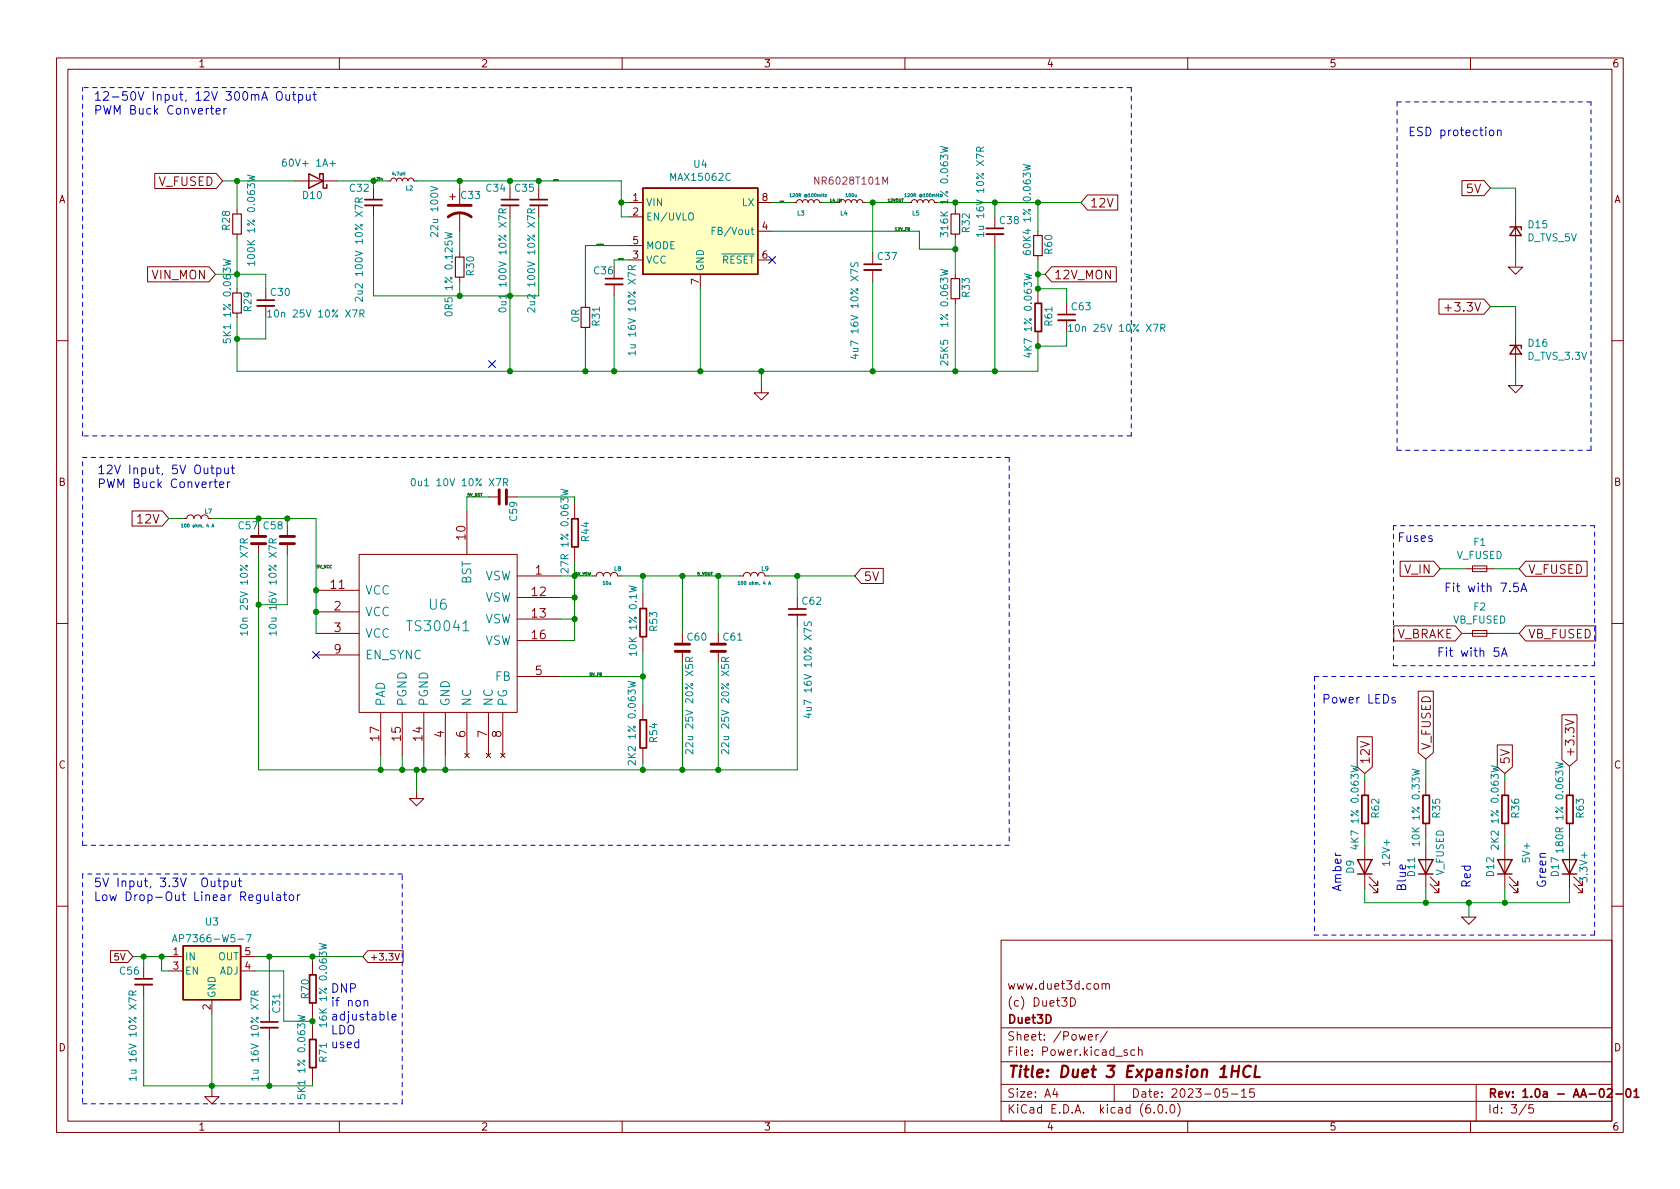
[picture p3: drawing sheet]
<svg xmlns="http://www.w3.org/2000/svg" width="297mm" height="210mm" viewBox="0 0 297 210" stroke-linecap="round" stroke-linejoin="round" font-family="sans-serif">
<g fill="none" stroke="#840000" stroke-width=".18">
<path d="M10 10.2h277v190.1h-277zM12 12.2h273v186.1h-273zM60 10.2v2M110 10.2v2M160 10.2v2M210 10.2v2M260 10.2v2M27.4 30.7h10.8l1.2 1.3-1.2 1.3h-10.8zM41.9 37.1v.7M52.1 32h7.6M66 33.3v2M66 36.3v2"/>
<path d="M68.6 32h.5l.1-.4 .4-.1 .4 .1 .1 .4 .1-.3 .3-.2 .4 .1 .2 .4 .2-.4 .5-.1 .2 .2 .1 .3 .2-.4 .3-.1 .4 .1 .2 .4h.5M79.5 34.8h1M80 34.3v1M81.3 33.3v2.8M81.3 37.6v3.3M90.2 33.3v2M90.2 36.3v2M95.2 33.3v2M95.2 36.3v2M111.1 35.8h2.6M111.1 38.3h2.6M134 35.8h2.5"/>
<path d="M140.3 35.8h.5l.2-.4 .3-.1 .4 .1 .2 .4 .1-.3 .3-.2 .4 .1 .2 .4 .2-.4 .4-.1 .3 .2 .1 .3 .1-.4 .4-.1 .4 .1 .1 .4h.5M148.5 35.8l.1-.3 .3-.2 .4 .1 .2 .4 .2-.4 .4-.1 .3 .2 .1 .3 .2-.4 .4-.1 .3 .2 .1 .3 .2-.4 .3-.1 .4 .1 .1 .4h.5M160.7 35.8h.5l.1-.4 .4-.1 .3 .1 .2 .4 .1-.3 .3-.2 .4 .1 .2 .4 .2-.4 .4-.1 .3 .2 .1 .3 .2-.4 .3-.1 .4 .1 .1 .4h.5M168.9 37.1v.7M175.9 38.3v2.1M192.3 34.5h5.3v2.6h-5.3l-1.2-1.3zM258.5 31.9h3.9l1.1 1.4-1.1 1.3h-3.9zM268 38.3v5.1M26.1 47.2h10.9l1.1 1.3-1.1 1.3h-10.9zM41.9 41.4v.8M41.9 51v.8M41.9 55.4v.7"/>
<path d="M47 51v2.1M47 54.1v2M81.3 44.7v.8M81.3 49v.8M103.5 53.6v.8M103.5 57.9v.8M108.6 47.2v2.1M108.6 50.3v2M111.1 46h2.6M111.1 43.4h2.6M123.8 48.5v2.5M134 46h2.5"/>
<path d="M134 40.9h2.5M154.3 44.7v2M154.3 47.7v2.1M168.9 41.4v.8M168.9 48.5v.8M168.9 52.8v.8M175.9 41.4v2M183.5 40.9v.8M183.5 45.2v.8M183.5 51v2.6M183.5 58.7v2.5M185.9 47.2h11.5v2.6h-11.5l-1.1-1.3z"/>
<path d="M188.6 53.6v2M188.6 56.6v2.1M254.4 52.9h8l1.1 1.3-1.1 1.4h-8zM255.5 54.4h1.1M266.7 47.2h2.5l-1.2 1.3zM268 59.3v5.1M10 60.2h2M134.6 68.2v1.3h1.3l-1.3 1.2-1.3-1.2h1.3M266.7 68.2h2.5l-1.2 1.3zM285 60.2h2M23.3 90.4h5.4l1.1 1.3-1.1 1.3h-5.4zM32.4 91.7h.6a.64 .64 0 0 1 .7-.6 .64 .64 0 0 1 .6 .6 .64 .64 0 0 1 .6-.6 .64 .64 0 0 1 .7 .6 .64 .64 0 0 1 .6-.6 .64 .64 0 0 1 .6 .6h.7"/>
<path d="M45.7 93v1.9M45.7 96.1v1.9M50.8 93v1.9M50.8 96.1v1.9M63.5 98h27.9v28h-27.9zM82.5 90.4v7.6M86.4 87.9h1.9M89.5 87.9h1.9M101.6 89.1v2.6M101.6 96.8v2.5M247.6 99.2h5.9l1.1 1.4-1.1 1.3h-5.9zM269.7 99.2h10.9v2.7h-10.9l-1.1-1.3z"/>
<path d="M10 110.2h2M55.9 112h7.6M55.9 104.4h7.6M55.9 108.2h7.6M55.9 115.8h7.6M91.4 101.8h7.7M91.4 105.7h7.7M91.4 109.5h7.7M91.4 113.3h7.7M91.4 119.6h7.7M104.8 101.8h.6a.64 .64 0 0 1 .6-.6 .64 .64 0 0 1 .7 .6 .64 .64 0 0 1 .6-.6 .64 .64 0 0 1 .6 .6 .64 .64 0 0 1 .7-.6 .64 .64 0 0 1 .6 .6h.7M113.7 105v2.6"/>
<path d="M113.7 112.6v2.6M120.6 112v1.9M120.6 115.2v1.9M127 112v1.9M127 115.2v1.9M130.8 101.8h.6a.64 .64 0 0 1 .7-.6 .64 .64 0 0 1 .6 .6 .64 .64 0 0 1 .6-.6 .64 .64 0 0 1 .7 .6 .64 .64 0 0 1 .6-.6 .64 .64 0 0 1 .7 .6h.6M141 105.7v2M141 108.7v2M152.3 100.5h3.9v2.7h-3.9l-1.2-1.4zM246.4 110.7h10.9l1.1 1.3-1.1 1.3h-10.9zM259.1 112h5.1M259.1 100.6h5.1"/>
<path d="M260.3 111.5h2.6v1h-2.6zM260.3 100.1h2.6v1h-2.6zM269.7 110.7h12.4v2.6h-12.4l-1.1-1.3zM285 110.2h2M67.3 126v7.6M71.1 126v7.6M73.7 139.9v1.3h1.2l-1.2 1.3-1.3-1.3h1.3M74.9 126v7.6M78.7 126v7.6M82.2 133.2l.7 .8M82.5 126v7.6M82.9 133.2l-.7 .8"/>
<path d="M86 133.2l.7 .8M86.4 126v7.6M86.7 133.2l-.7 .8M88.5 133.2l.8 .8M88.9 126v7.6M89.3 133.2l-.8 .8M113.7 124.7v2.5M113.7 132.3v2.6M240 130.3h2.6v5.3l-1.3 1.2-1.3-1.2zM241.3 138v2.6M250.8 122.2h2.6v10.9l-1.3 1.1-1.3-1.1zM252.1 138v2.6"/>
<path d="M264.7 131.7h2.7v3.9l-1.3 1.2-1.4-1.2zM266.1 138v2.6M276.2 126.4h2.6v8l-1.3 1.1-1.3-1.1zM276.8 127.2l1.5 .5-1.5 .5M277.5 138v2.6M241.3 145.7v2.5M241.3 149.5v7.6M242.1 156.3l1.5 1.6v-.8v.8h-.8M242.1 155.1l1.5 1.5v-.8v.8h-.8M252.1 145.7v2.5M252.1 149.5v7.6M252.9 156.3l1.5 1.6v-.8v.8h-.8"/>
<path d="M252.9 155.1l1.5 1.5v-.8v.8h-.8M266.1 145.7v2.5M266.1 149.5v7.6M266.8 156.3l1.6 1.6v-.8v.8h-.8M266.8 155.1l1.6 1.5v-.8v.8h-.8M277.5 145.7v2.5M277.5 149.5v7.6M278.3 156.3l1.5 1.6v-.8v.8h-.8M278.3 155.1l1.5 1.5v-.8v.8h-.8M10 160.2h2M19.5 168.1h3.1l.9 1.1-.9 1h-3.1zM25.4 171.1v2"/>
<path d="M25.4 174.1v2M29.8 169.2h2.6M29.8 171.7h2.6M37.5 176.8v2.5M42.5 169.2h2.6M42.5 171.7h2.6M47.6 178.7v2M55.2 169.8v2.5M55.2 177.4v2.6M65 168.1h6.3v2.1h-6.3l-.9-1zM69.8 168.6l.4 1.2 .4-1.2M177 166.3h108v32h-108z"/>
<path d="M189.3 176.4a.76 .76 0 0 1 .9 .8 .76 .76 0 0 1-.9 .7zM194.9 174.1l.2-.2 .3 .1 .1 .9M194.9 173.9v1M195.5 174.1l.2-.2 .4 .1v.9M258.4 162.2h2.6l-1.3 1.2zM285 160.2h2M37.5 192.7v1.2h1.2l-1.2 1.3-1.3-1.3h1.3M47.6 181.7v2.1M55.2 181.2v2.6M55.2 188.8v2.6M60 198.3v2M110 198.3v2"/>
<path d="M160 198.3v2M177 194.8h108M177 191.8h108M177 187.8h108M177 181.8h108M186.5 192.5l-.4 1h1M186.9 193v1M192.4 183.4l.7-.1v-.3l-.5-.1-.2 .2 .1 .8h.6M193.8 182.9v1M194.2 182.9l-.3 .1-.1 .2M195.8 182.4l-1.3 1.9M197 191.8v3"/>
<path d="M199.3 185.7l-.4-.1-.2 .2 .1 .3 .5 .1v.4h-.6M200.6 185.7l-.4-.1-.3 .3v.4l.2 .3h.5M201.3 185.8l.2-.2 .4 .1v.9M201.3 185.1v1.5M204.1 196.7v.1M204.9 195.4l.2-.1a.81 .81 0 0 1 .6 .7 .81 .81 0 0 1-.3 .8h-.2a.81 .81 0 0 1-.6-.6 .81 .81 0 0 1 .3-.8zM206.2 196.7v.1M207.1 195.4l.1-.1a.81 .81 0 0 1 .6 .7 .81 .81 0 0 1-.3 .8h-.1a.81 .81 0 0 1-.6-.6 .81 .81 0 0 1 .3-.8zM208.2 195.1a1.72 1.72 0 0 1 0 2.3M210 198.3v2M217 192.5h-.7l-.1 .7 .2-.1 .5 .1 .2 .2-.1 .5-.2 .1-.6-.1M217.7 193.5h1.2"/>
<path d="M219.5 193l.4-.5v1.5M219.5 194h.9M221.7 192.5h-.7l-.1 .7 .2-.1 .5 .1 .2 .2-.1 .5-.2 .1-.6-.1M260 198.3v2M261 191.8v6.5M269.9 195.3l-1.3 1.9M271.1 195.3h-.7l-.1 .7 .2-.1 .5 .1 .2 .2-.1 .5-.2 .1-.6-.1"/>
</g>
<g fill="none" stroke="#840000" stroke-width=".3">
<path d="M64.5 35.3h3.1M88.6 35.3h3.1M93.7 35.3h3.1M45.5 53.1h3M107.1 49.3h3M152.8 46.7h3M174.4 40.4h3M183 53.6h1.1v5h-1.1zM187.1 55.6h3M101.1 91.7h1.1v5h-1.1zM113.2 107.6h1.1v5h-1.1zM139.4 107.7h3.1"/>
<path d="M113.2 127.3h1.1v5h-1.1zM240.8 140.6h1.1v5h-1.1zM251.6 140.6h1.1v5h-1.1zM265.6 140.6h1.1v5h-1.1zM277 140.6h1.1v5h-1.1zM23.9 173.1h3M54.7 172.4h1.2v5h-1.2zM46.1 180.7h3M54.7 183.8h1.2v5h-1.2zM282.9 192.7l.2-.2a.8 .8 0 0 1 .5 .8 .8 .8 0 0 1-.5 .7l-.2-.1-.1-.4zM284.2 192.7l.6-.2 .2 .2 .1 .3-1 1h1M285.7 193.5h1.1"/>
<path d="M287.6 192.7l.2-.2a.8 .8 0 0 1 .6 .8 .8 .8 0 0 1-.6 .7l-.2-.1-.1-.4zM288.9 193l.4-.5v1.5M288.9 194h.9"/>
</g>
<path d="M217.8 189.4h1.2M218 188.5l-.3 2M219.1 188.5l-.3 2M221.2 188.7a.88 .88 0 0 0-1-.1 .88 .88 0 0 0-.4 1 .69 .69 0 0 0 .3 .8 .69 .69 0 0 0 .9-.1M222 188.5l-.2 2h1" fill="none" stroke="#840000" stroke-width=".4"/>
<path d="M64.5 36.3h3.1M88.6 36.3h3.1M93.7 36.3h3.1M45.5 54.1h3M107.1 50.3h3M152.8 47.7h3M174.4 41.4h3M187.1 56.6h3M139.4 108.7h3.1M23.9 174.1h3M46.1 181.7h3" fill="none" stroke="#840000" stroke-width=".33"/>
<g fill="none" stroke="#008484" stroke-width=".18">
<path d="M43.8 31l1.2 .3-.9 .2 .9 .3-1.2 .3M50.5 28.1l-.3 .1a.86 .86 0 0 0 0 1.2l.4-.1 .1-.4-.3-.3-.3 .1-.2 .2M58.3 28.9h1M63.5 35.7l-.1-.6-.2-.1-.3 .1-.1 .6h1.3M64.1 35l-.6 .4M76.1 32.9l1.3 .5-1.3 .4M88.9 37.6l-.1-.6-.2-.1-.3 .1-.1 .6h1.3M89.5 36.9l-.6 .4M93.9 37.6v-.6l-.2-.1-.3 .1-.1 .6h1.3M94.6 36.9l-.7 .4M121.8 37.8l.3-.1a.43 .43 0 0 1 .5 .4v.4a.42 .42 0 0 1-.4 .4 .42 .42 0 0 1-.5-.4zM139.6 34.4l.2-.2v.6"/>
<path d="M139.6 34.8h.4M145.8 34.4h.3l-.3 .4h.3M160 34.4l.1-.2v.6M160 34.8h.3M166.3 25.9l1.3 .3-.9 .2 .9 .3-1.3 .3M173.3 26.7v-.6l-.2-.1-.3 .1-.1 .6h1.2M173.9 26l-.6 .4M180.9 29.1l1.3 .3-.9 .2 .9 .3-1.3 .3M39.5 60v.6h.6l-.1-.2v-.4l.2-.1 .4 .1 .2 .1-.2 .5M39.5 45.9l1.3 .3-.9 .2 .9 .3-1.3 .3M45 46.6h-1.2l.3 .3M45 46.2v.7"/>
<path d="M47.3 55.2l.4-.4v1.3M47.3 56.1h.7M63.6 55.5l.6-.1 .2-.2-.1-.3-.7-.1v1.3M63.9 55.5l.5 .6M64.1 52.5v.8l-.9-.8-.4 .3 .1 .5M77.4 41.1v.8l-.9-.8-.4 .3 .2 .4M78.7 41.1l1.2 .3-.9 .2 .9 .3-1.2 .3M78.7 55.3a.75 .75 0 0 1 1.2 .3 .72 .72 0 0 1-1.2-.2zM88.3 54.6a.75 .75 0 0 1 1.2 .3 .72 .72 0 0 1-1.3-.2zM94.6 54.4v.8l-1-.8-.3 .3 .1 .5M111.7 47.7v-.6l-.2-.2-.3 .1-.1 .7h1.2M112.3 46.9l-.6 .5"/>
<path d="M125.9 40.8h.4M126.5 40.2h-.6v1.3M150.5 46.4l-.1 .5 .2 .2h.3l.3-.5 .3-.2 .2 .3-.1 .5M166.3 47.6l1.3 .3-.9 .3 .9 .2-1.3 .3M166.3 41.9v-.8l.5 .5 .1-.4h.6l.1 .2-.1 .5M173.9 41.5h-1.2l.3 .3M173.9 41.1v.7M180.9 44.4l.1 .4a.86 .86 0 0 0 1.2 0l-.1-.4-.5-.1-.2 .2 .1 .4 .1 .1M181.1 48.4l1.3 .3-.9 .3 .9 .2-1.3 .3M188.9 57.7l.4-.4v1.3M188.9 58.6h.7M205.2 58l.6-.1 .2-.1-.1-.3-.7-.2v1.3"/>
<path d="M205.5 58l.5 .6M112.3 62.4h-1.2l.3 .4M112.3 62.1v.7M150.9 62.8h.8M151.3 62.6v.8l-.9-.3M167.6 63.8v.8l-.9-.8-.4 .3 .1 .5M181.9 62.4v.8l-.9-.3M32.1 92.8l.1-.1v.5M32.1 93.2h.3M37.5 93.2l.1-.5 .2 .5M37.5 93.1h.3M43.1 96v-.6l-.2-.1h-.3l-.1 .7h1.3"/>
<path d="M43.8 95.3l-.7 .4M48.2 96v-.6l-.2-.1h-.3l-.1 .7h1.2M48.8 95.3l-.6 .4M72.8 84.8l.2-.2a.68 .68 0 0 1 .5 .7 .68 .68 0 0 1-.5 .6l-.2-.1-.1-.4zM89 85.3l.6-.1 .2-.1-.1-.3-.7-.2v1.3M89.3 85.3l.5 .6M99.2 86.5l1.2 .3-.9 .3 .9 .2-1.2 .3M43.8 112h-1.3l.3 .3M43.8 111.6v.7M48.8 112h-1.2l.3 .3M48.8 111.6v.7M81.9 111.5h1"/>
<path d="M100.4 100.5v.8l-.9-.8-.3 .3 .1 .5M111.2 103.6l1.3 .3-.9 .2 .9 .3-1.3 .3M112.5 115.6h-1.3l.4 .3M112.5 115.2v.7M121.9 116.9l-.1-.6-.2-.1-.3 .1-.1 .6h1.3M122.5 116.2l-.6 .4M128.2 116.9v-.6l-.2-.1-.3 .1-.1 .6h1.2M128.8 116.2l-.6 .4M130.5 103l.2-.2v.6M130.5 103.4h.3M135.9 103.4l.2-.6 .2 .6M135.9 103.2h.3"/>
<path d="M142.2 109.9v.5l.1 .2h.4l.2-.5 .3-.2 .2 .3v.5M111.1 120.5l1.2 .3-.9 .2 .9 .3-1.2 .3M112.3 134.5v.8l-.9-.8-.3 .2 .1 .5M122.5 132.6v.7l-.9-.7-.4 .2 .1 .5M128.8 132.6v.7l-.9-.7-.3 .2 .1 .5M142.6 126.3h.8M143 126.1v.8l-.9-.3M238.9 135.4l1.2 .3-.9 .3 .9 .2-1.2 .3M249.7 136l1.2 .3-.9 .3 .9 .2-1.2 .3M263.6 135.4l1.3 .3-.9 .3 .9 .2-1.3 .3M275.1 134.8l1.2 .3-.9 .2 .9 .3-1.2 .3M239.7 149.4v.8l-.9-.3"/>
<path d="M250.9 149.2h-1.2l.3 .4M250.9 148.8v.8M264.9 149.4v.8l-.9-.8-.4 .3 .2 .5M276.3 150.4h-1.2l.3 .4M276.3 150v.8M23.5 175.9l-.1-.6-.2-.1-.3 .1-.1 .6h1.3M24.1 175.2l-.6 .4M30.5 166.6l.4-1.3 .4 1.3M30.6 166.2h.6M43.5 165.3h.9l-.6 1.3M45.1 175.9l-.1-.6-.2-.1-.3 .1-.1 .6h1.3M45.7 175.2l-.6 .4"/>
<path d="M52.6 179.5l1.3 .3-.9 .3 .9 .2-1.3 .3M56.5 166.8l1.2 .3-.9 .3 .9 .2-1.2 .3M24.1 190.7h-1.3l.4 .4M24.1 190.3v.8M45.7 190.7h-1.3l.4 .4M45.7 190.3v.8M52.6 193.6v.6l.6 .1-.1-.2 .1-.4 .2-.1h.4l.1 .2-.1 .5M57.7 181.2h-1.2l.3 .4M57.7 180.9v.7"/>
</g>
<g fill="none" stroke="#840000" stroke-width=".25">
<path d="M54.6 30.7l2.5 1.3-2.5 1.3zM56.5 31.4v-.7h.6v2.6h.7v-.7M113.7 33.3h20.3v15.2h-20.3zM267 40.1h2v.5M268 40.1l1 1.6h-2zM267 61.1h2v.5M268 61.1l1 1.5h-2zM240 152h2.6l-1.3 2.6zM240 154.6h2.6M250.8 152h2.6l-1.3 2.6zM250.8 154.6h2.6M264.8 152h2.5l-1.2 2.6z"/>
<path d="M264.8 154.6h2.5M276.2 152h2.6l-1.3 2.6zM276.2 154.6h2.6M32.4 167.3h10.1v9.5h-10.1z"/>
</g>
<path d="M41.1 37.8h1.6v3.6h-1.6zM168.1 37.8h1.6v3.6h-1.6zM41.1 51.8h1.6v3.6h-1.6zM80.5 45.5h1.5v3.5h-1.5zM102.7 54.4h1.6v3.5h-1.6zM168.1 49.3h1.6v3.5h-1.6zM182.8 41.7h1.5v3.5h-1.5z" fill="none" stroke="#840000" stroke-width=".2"/>
<path d="M79.2 38.3a3.3 3.3 0 0 1 4.1 0M79.2 36.3h4.1M44.4 96.1h2.6M44.4 94.9h2.6M49.5 96.1h2.6M49.5 94.9h2.6M88.3 86.6v2.5M89.5 86.6v2.5M119.4 115.2h2.5M119.4 113.9h2.5M125.7 115.2h2.6M125.7 113.9h2.6" fill="none" stroke="#840000" stroke-width=".51"/>
<g fill="#ffffc2" stroke="#ffffc2" stroke-width=".18">
<path d="M32.4 167.3h10.1v9.5h-10.1z"/>
<path d="M113.7 33.3h20.3v15.2h-20.3z"/>
</g>
<path d="M67.4 31.6h.2v.3M98.7 31.7v.2l-.1-.2v.2M138.5 35.6l.1 .2M138.6 35.6l-.1 .2M106.7 43.2h-.1l.1 .2M110.2 45.7l-.1 .1 .1 .1" fill="none" stroke="#000" stroke-width=".18"/>
<g fill="none" stroke="#0000c2" stroke-width=".18">
<path d="M37.2 19.2h.6M37.4 18.7v1.3l.4 .2M38.2 19.7l.7-.2v-.3h-.5l-.2 .2 .1 .7h.6M39.6 19.2v1M40 19.2h-.3l-.1 .3M49 16.4a.51 .51 0 0 1 .5-.2 .51 .51 0 0 1 .4 .5v.5a.51 .51 0 0 1-.5 .6 .51 .51 0 0 1-.5-.6zM50.5 16.7l.1 1h.4l.2-.1M51.2 16.7v1M51.7 16.7h.6M51.9 16.2v1.3l.4 .2M52.8 16.8l.4-.1 .3 .3v.4l-.1 .3h-.6M52.8 16.7v1.5"/>
<path d="M54.2 16.7l.1 1h.3l.2-.1M54.8 16.7v1M55.3 16.7h.6M55.6 16.2v1.3l.3 .2M263.5 23.1l.3-.1 .3 .3v.4l-.3 .3-.3-.1-.2-.2v-.4zM264.8 23.1l.2-.1 .3 .1 .1 .9M264.8 23v1M37.3 82.8h.5M37.5 82.2v1.4l.3 .2M37.8 85.2h.6M38 84.7v1.3l.4 .2M38.3 82.8h.5l.3 .2v.5l-.2 .2h-.6"/>
<path d="M38.3 82.8v1.5M38.8 85.7l.8-.1-.1-.3-.4-.1-.3 .2 .1 .8h.6M39.7 82.8l.1 .9 .4 .1 .2-.2M40.2 85.2v1M40.4 82.8v1M40.7 85.2l-.3 .1-.2 .2M40.9 82.8h.6M41.1 82.2v1.4l.4 .2M265 114.5h-.8v.8l.2-.2 .5 .1 .1 .2v.5l-.3 .2-.5-.2M265.5 116.1l.5-1.6 .5 1.6M265.6 115.6h.7M268.4 103.1h-.7l-.1 .7 .2-.1 .5 .1 .2 .2-.1 .5-.2 .1-.6-.1"/>
<path d="M268.9 104.6l.5-1.5 .5 1.5M269.1 104.2h.7M246.7 123.4l-.4-.1-.2 .2 .1 .2 .5 .2v.4h-.6M38.5 155.8h.6M38.7 155.3v1.3l.4 .2M39.6 155.9l.4-.1 .3 .3v.4l-.1 .2h-.6M39.6 155.8v1.5M41 155.8v.9l.4 .1 .2-.2M41.6 155.8v1M42.1 155.8h.6M42.3 155.3v1.3l.4 .2M46.8 158.2v1h.4l.2-.1"/>
<path d="M47.4 158.2v1M48.2 157.7v1.3l.2 .2M49 158.3h.5l.1 .9M49.6 158.6l-.5 .1a.3 .3 0 0 0-.2 .3 .3 .3 0 0 0 .2 .2h.5M50.1 158.2h.6M50.3 157.7v1.3l.4 .2M51.2 158.4l.2-.2 .5 .2v.6l-.1 .2h-.4l-.2-.1zM52.6 158.2v1M53 158.2l-.3 .1-.1 .2M64.4 177.1l.2-.2 .4 .1v.9M64.4 176.9v1M68.6 178.9v1.3l.2 .2"/>
<path d="M69.3 179.9l.7-.2v-.3h-.5l-.2 .2 .1 .7h.6"/>
</g>
<g fill="none" stroke="#0000c2" stroke-width=".18" stroke-dasharray=".8 .8">
<path d="M200 15.5h-185.4M200 15.5v61.6M247 18v61.6M281.3 18h-34.3M14.6 77.1v-61.6M200 77.1h-185.4M247 79.6h34.3M281.3 79.6v-61.6M178.4 80.9h-163.8M178.4 80.9v68.6M246.4 93v24.7M281.9 93h-35.5"/>
<path d="M232.4 119.6v45.7M246.4 117.7h35.5M281.9 119.6h-49.5M281.9 117.7v-24.7M14.6 149.5v-68.6M14.6 154.6v40.6M71.1 154.6h-56.5M178.4 149.5h-163.8M232.4 165.3h49.5M281.9 165.3v-45.7M14.6 195.2h56.5M71.1 195.2v-40.6"/>
</g>
<g fill="none" stroke="#008400" stroke-width=".18">
<path d="M39.4 32h12.7M41.9 32v5.1M59.7 32h8.9M66 38.3v14h29.2v-14M66 32v1.3M73.7 32h36.2v6.3h1.2M81.3 32v1.3M90.2 32v1.3M90.2 38.3v27.4M95.2 32v1.3M109.9 35.8h1.2M136.5 35.8h3.8"/>
<path d="M145.4 35.8h2.6M153 35.8h7.7M154.3 35.8v8.9M165.7 35.8h25.4M168.9 35.8v1.3M175.9 35.8v2.5M183.5 35.8v5.1M263.5 33.3h4.5v5M38.1 48.5h8.9v2.5M41.9 56.1v9.6h141.6v-4.5h5.1v-2.5M41.9 42.2v8.8M47 56.1v3.8h-5.1"/>
<path d="M81.3 40.9v3.8M81.3 49.8v2.5M103.5 58.7v7M108.6 52.3v13.4M111.1 46h-2.5v1.2M111.1 43.4h-7.6v10.2M123.8 51v14.7M136.5 40.9h26.1v3.2h6.3M154.3 49.8v15.9M168.9 42.2v6.3M168.9 53.6v12.1M175.9 43.4v22.3"/>
<path d="M183.5 48.5h1.3M183.5 46v5h5.1v2.6M263.5 54.2h4.5v5.1M268 43.4v3.8M134.6 65.7v2.5M268 64.4v3.8M29.8 91.7h2.6M37.5 91.7h18.4v20.3M45.7 98v38.1h95.3v-25.4M50.8 98v8.9h-5.1M50.8 91.7v1.3M86.4 87.9h-3.9v2.5"/>
<path d="M91.4 87.9h10.2v1.2M101.6 99.3v14h-2.5M99.1 101.8h5.7M99.1 105.7h2.5M99.1 109.5h2.5M99.1 119.6h14.6M109.9 101.8h20.9M113.7 101.8v3.2M113.7 115.2v9.5M120.6 101.8v10.2M120.6 117.1v19M127 101.8v10.2"/>
<path d="M127 117.1v19M135.9 101.8h15.2M141 101.8v3.9M254.6 100.6h4.5M258.4 112h.7M264.2 100.6h4.4M264.2 112h4.4M67.3 133.6v2.5M71.1 133.6v2.5M73.7 136.1v3.8M74.9 133.6v2.5M78.7 133.6v2.5"/>
<path d="M113.7 134.9v1.2M241.3 136.8v1.2M252.1 134.2v3.8M266.1 136.8v1.2M277.5 135.5v2.5M241.3 148.2v1.3M241.3 157.1v2.5h36.2v-2.5M252.1 148.2v1.3M252.1 157.1v2.5M259.7 159.6v2.6M266.1 148.2v1.3M266.1 157.1v2.5"/>
<path d="M277.5 148.2v1.3M23.5 169.2h6.3M25.4 176.1v15.9h29.8v-.6M25.4 169.2v1.9M28.6 169.2v2.5h1.2M37.5 179.3v13.4M45.1 169.2h19M45.1 171.7h5.1v8.9h5M47.6 169.2v9.5M55.2 169.2v.6M55.2 180v1.2M47.6 183.8v8.2"/>
</g>
<path d="M135.9 45.4l1.2 1.2M137.1 45.4l-1.2 1.2M86.4 63.8l1.2 1.2M87.6 63.8l-1.2 1.2M55.3 115.2l1.2 1.2M56.5 115.2l-1.2 1.2" fill="none" stroke="#000084" stroke-width=".18"/>
<g fill="#008400" stroke="#008400" stroke-width=".18">
<circle cx="37.5" cy="192" r=".46"/>
<circle cx="47.6" cy="169.2" r=".46"/>
<circle cx="55.2" cy="180.6" r=".46"/>
<circle cx="55.2" cy="169.2" r=".46"/>
<circle cx="25.4" cy="169.2" r=".46"/>
<circle cx="28.6" cy="169.2" r=".46"/>
<circle cx="47.6" cy="192" r=".46"/>
<circle cx="41.9" cy="48.5" r=".46"/>
<circle cx="41.9" cy="32" r=".46"/>
<circle cx="55.9" cy="104.4" r=".46"/>
<circle cx="50.8" cy="91.7" r=".46"/>
<circle cx="45.7" cy="91.7" r=".46"/>
<circle cx="90.2" cy="52.3" r=".46"/>
<circle cx="95.2" cy="32" r=".46"/>
<circle cx="90.2" cy="32" r=".46"/>
<circle cx="90.2" cy="65.7" r=".46"/>
<circle cx="81.3" cy="52.3" r=".46"/>
<circle cx="81.3" cy="32" r=".46"/>
<circle cx="66" cy="32" r=".46"/>
<circle cx="41.9" cy="59.9" r=".46"/>
<circle cx="55.9" cy="108.2" r=".46"/>
<circle cx="78.7" cy="136.1" r=".46"/>
<circle cx="74.9" cy="136.1" r=".46"/>
<circle cx="73.7" cy="136.1" r=".46"/>
<circle cx="71.1" cy="136.1" r=".46"/>
<circle cx="67.3" cy="136.1" r=".46"/>
<circle cx="45.7" cy="106.9" r=".46"/>
<circle cx="127" cy="136.1" r=".46"/>
<circle cx="127" cy="101.8" r=".46"/>
<circle cx="141" cy="101.8" r=".46"/>
<circle cx="259.7" cy="159.6" r=".46"/>
<circle cx="266.1" cy="159.6" r=".46"/>
<circle cx="252.1" cy="159.6" r=".46"/>
<circle cx="134.6" cy="65.7" r=".46"/>
<circle cx="123.8" cy="65.7" r=".46"/>
<circle cx="103.5" cy="65.7" r=".46"/>
<circle cx="109.9" cy="35.8" r=".46"/>
<circle cx="108.6" cy="65.7" r=".46"/>
<circle cx="101.6" cy="101.8" r=".46"/>
<circle cx="101.6" cy="105.7" r=".46"/>
<circle cx="101.6" cy="109.5" r=".46"/>
<circle cx="168.9" cy="65.7" r=".46"/>
<circle cx="154.3" cy="65.7" r=".46"/>
<circle cx="120.6" cy="101.8" r=".46"/>
<circle cx="113.7" cy="101.8" r=".46"/>
<circle cx="113.7" cy="119.6" r=".46"/>
<circle cx="113.7" cy="136.1" r=".46"/>
<circle cx="120.6" cy="136.1" r=".46"/>
<circle cx="183.5" cy="51" r=".46"/>
<circle cx="183.5" cy="61.2" r=".46"/>
<circle cx="175.9" cy="35.8" r=".46"/>
<circle cx="183.5" cy="48.5" r=".46"/>
<circle cx="183.5" cy="35.8" r=".46"/>
<circle cx="168.9" cy="44.1" r=".46"/>
<circle cx="168.9" cy="35.8" r=".46"/>
<circle cx="154.3" cy="35.8" r=".46"/>
<circle cx="175.9" cy="65.7" r=".46"/>
</g>
<text font-size="2.8" fill="#840000" x="178" y="190.6">Title: Duet 3 Expansion 1HCL</text>
<g font-size="2.5" fill="#008484">
<text x="75.9" y="107.8">U6</text>
<text x="72.4" y="111.6">TS30041</text>
</g>
<g font-size="2.1" fill="#0000c2">
<text x="16.5" y="17.8">12-50V Input, 12V 300mA Output</text>
<text x="16.5" y="20.3">PWM Buck Converter</text>
<text x="248.9" y="24.1">ESD protection</text>
<text x="17.1" y="83.8">12V Input, 5V Output</text>
<text x="17.1" y="86.3">PWM Buck Converter</text>
<text x="247" y="95.8">Fuses</text>
<text x="255.3" y="104.7">Fit with 7.5A</text>
<text x="254" y="116.1">Fit with 5A</text>
<text x="233.7" y="124.4">Power LEDs</text>
<text x="16.5" y="156.9">5V Input, 3.3V Output</text>
<text x="16.5" y="159.3">Low Drop-Out Linear Regulator</text>
<text x="237.2" y="157.7" transform="rotate(-90 237.2 157.7)">Amber</text>
<text x="248.6" y="157.7" transform="rotate(-90 248.6 157.7)">Blue</text>
<text x="260" y="157.1" transform="rotate(-90 260 157.1)">Red</text>
<text x="273.4" y="157.1" transform="rotate(-90 273.4 157.1)">Green</text>
<text x="58.4" y="175.5">DNP</text>
<text x="58.4" y="178">if non</text>
<text x="58.4" y="180.4">adjustable</text>
<text x="58.4" y="182.9">LDO</text>
<text x="58.4" y="185.4">used</text>
</g>
<g font-size="2.1" fill="#840000">
<text x="28.1" y="32.9">V_FUSED</text>
<text x="259.4" y="34.1">5V</text>
<text x="192.7" y="36.7">12V</text>
<text x="26.9" y="49.4">VIN_MON</text>
<text x="186.3" y="49.4">12V_MON</text>
<text x="256.4" y="55.1">+3.3V</text>
<text x="24.5" y="92.6">12V</text>
<text x="82.3" y="95.4" transform="rotate(-90 82.3 95.4)">10</text>
<text x="94.7" y="101.6">1</text>
<text x="248.4" y="101.4">V_IN</text>
<text x="270.1" y="101.4">V_FUSED</text>
<text x="58.5" y="104.1">11</text>
<text x="59.1" y="107.9">2</text>
<text x="94.1" y="105.4">12</text>
<text x="152.7" y="102.7">5V</text>
<text x="59.1" y="111.8">3</text>
<text x="94.1" y="109.2">13</text>
<text x="94.1" y="113">16</text>
<text x="246.8" y="112.9">V_BRAKE</text>
<text x="270.1" y="112.9">VB_FUSED</text>
<text x="59.1" y="115.6">9</text>
<text x="94.7" y="119.4">5</text>
<text x="67.1" y="131" transform="rotate(-90 67.1 131)">17</text>
<text x="70.9" y="131" transform="rotate(-90 70.9 131)">15</text>
<text x="74.7" y="131" transform="rotate(-90 74.7 131)">14</text>
<text x="78.5" y="130.4" transform="rotate(-90 78.5 130.4)">4</text>
<text x="82.3" y="130.4" transform="rotate(-90 82.3 130.4)">6</text>
<text x="86.1" y="130.4" transform="rotate(-90 86.1 130.4)">7</text>
<text x="88.6" y="130.4" transform="rotate(-90 88.6 130.4)">8</text>
<text x="242.2" y="135.2" transform="rotate(-90 242.2 135.2)">12V</text>
<text x="253" y="132.7" transform="rotate(-90 253 132.7)">V_FUSED</text>
<text x="266.9" y="135.2" transform="rotate(-90 266.9 135.2)">5V</text>
<text x="278.4" y="134" transform="rotate(-90 278.4 134)">+3.3V</text>
<text x="178" y="178">(c) Duet3D</text>
<text x="178" y="175">www.duet3d.com</text>
<text x="178" y="184">Sheet: /Power/</text>
<text x="178" y="181">Duet3D</text>
<text x="178" y="186.7">File: Power.kicad_sch</text>
<text x="178" y="196.9">KiCad E.D.A. kicad (6.0.0)</text>
<text x="178" y="194.1">Size: A4</text>
<text x="200" y="194.1">Date: 2023-05-15</text>
<text x="263" y="194.1">Rev: 1.0a - AA-02-01</text>
<text x="263" y="196.9">Id: 3/5</text>
</g>
<g font-size="2.1" fill="#008484">
<text x="64.5" y="105.2">VCC</text>
<text x="83.3" y="103.3" transform="rotate(-90 83.3 103.3)">BST</text>
<text x="85.6" y="102.6">VSW</text>
<text x="85.6" y="106.4">VSW</text>
<text x="64.5" y="109">VCC</text>
<text x="64.5" y="112.8">VCC</text>
<text x="85.6" y="110.2">VSW</text>
<text x="64.5" y="116.6">EN_SYNC</text>
<text x="85.6" y="114">VSW</text>
<text x="68.1" y="125" transform="rotate(-90 68.1 125)">PAD</text>
<text x="71.9" y="125" transform="rotate(-90 71.9 125)">PGND</text>
<text x="75.7" y="125" transform="rotate(-90 75.7 125)">PGND</text>
<text x="79.5" y="125" transform="rotate(-90 79.5 125)">GND</text>
<text x="83.3" y="125" transform="rotate(-90 83.3 125)">NC</text>
<text x="87.1" y="125" transform="rotate(-90 87.1 125)">NC</text>
<text x="87.6" y="120.4">FB</text>
<text x="89.7" y="125" transform="rotate(-90 89.7 125)">PG</text>
</g>
<g font-size="1.8" fill="#840000">
<text x="35" y="11.9">1</text>
<text x="85" y="11.9">2</text>
<text x="135" y="11.9">3</text>
<text x="185" y="11.9">4</text>
<text x="235" y="11.9">5</text>
<text x="285" y="11.9">6</text>
<text x="10.3" y="35.9">A</text>
<text x="111.9" y="35.6">1</text>
<text x="134.8" y="35.6">8</text>
<text x="285.3" y="35.9">A</text>
<text x="111.9" y="38.1">2</text>
<text x="134.8" y="40.6">4</text>
<text x="111.9" y="45.7">3</text>
<text x="111.9" y="43.2">5</text>
<text x="134.8" y="45.7">6</text>
<text x="123.6" y="50.3" transform="rotate(-90 123.6 50.3)">7</text>
<text x="10.3" y="85.9">B</text>
<text x="285.3" y="85.9">B</text>
<text x="10.3" y="135.9">C</text>
<text x="285.3" y="135.9">C</text>
<text x="30.6" y="168.9">1</text>
<text x="30.6" y="171.4">3</text>
<text x="43.3" y="171.4">4</text>
<text x="43.3" y="168.9">5</text>
<text x="37.2" y="178.5" transform="rotate(-90 37.2 178.5)">2</text>
<text x="10.3" y="185.9">D</text>
<text x="285.3" y="185.9">D</text>
<text x="35" y="199.9">1</text>
<text x="85" y="199.9">2</text>
<text x="135" y="199.9">3</text>
<text x="185" y="199.9">4</text>
<text x="235" y="199.9">5</text>
<text x="285" y="199.9">6</text>
</g>
<g font-size="1.8" fill="#008484">
<text x="50.7" y="29.5">60V+ 1A+</text>
<text x="122.7" y="29.7">U4</text>
<text x="53.6" y="35.2">D10</text>
<text x="61.9" y="33.9">C32</text>
<text x="81.6" y="35.2">C33</text>
<text x="86" y="33.9">C34</text>
<text x="91.1" y="33.9">C35</text>
<text x="118.8" y="32">MAX15062C</text>
<text x="40.6" y="40.6" transform="rotate(-90 40.6 40.6)">R28</text>
<text x="77.5" y="41.3" transform="rotate(-90 77.5 41.3)">22u 100V</text>
<text x="114.2" y="36.4">VIN</text>
<text x="114.2" y="39">EN/UVLO</text>
<text x="126.7" y="41.5">FB/Vout</text>
<text x="131.2" y="36.4">LX</text>
<text x="167.6" y="40.8" transform="rotate(-90 167.6 40.8)">316K 1% 0.063W</text>
<text x="171.4" y="41" transform="rotate(-90 171.4 41)">R32</text>
<text x="174" y="40.7" transform="rotate(-90 174 40.7)">1u 16V 10% X7R</text>
<text x="176.8" y="39.6">C38</text>
<text x="270.3" y="40.4">D15</text>
<text x="45.1" y="45.9" transform="rotate(-90 45.1 45.9)">100K 1% 0.063W</text>
<text x="114.2" y="46.6">VCC</text>
<text x="114.2" y="44.1">MODE</text>
<text x="126.2" y="46.6">~{RESET}</text>
<text x="155.2" y="46">C37</text>
<text x="182.2" y="44" transform="rotate(-90 182.2 44)">60K4 1% 0.063W</text>
<text x="186.1" y="44.8" transform="rotate(-90 186.1 44.8)">R60</text>
<text x="270" y="42.7">D_TVS_5V</text>
<text x="47.9" y="52.3">C30</text>
<text x="64.1" y="52" transform="rotate(-90 64.1 52)">2u2 100V 10% X7R</text>
<text x="83.8" y="48.7" transform="rotate(-90 83.8 48.7)">R30</text>
<text x="89.5" y="53.9" transform="rotate(-90 89.5 53.9)">0u1 100V 10% X7R</text>
<text x="94.6" y="53.9" transform="rotate(-90 94.6 53.9)">2u2 100V 10% X7R</text>
<text x="105.1" y="48.5">C36</text>
<text x="124.5" y="48" transform="rotate(-90 124.5 48)">GND</text>
<text x="171.4" y="52.5" transform="rotate(-90 171.4 52.5)">R33</text>
<text x="40.8" y="59.7" transform="rotate(-90 40.8 59.7)">5K1 1% 0.063W</text>
<text x="44.4" y="55" transform="rotate(-90 44.4 55)">R29</text>
<text x="48.5" y="56.1">10n 25V 10% X7R</text>
<text x="80" y="54.9" transform="rotate(-90 80 54.9)">0R5 1% 0.125W</text>
<text x="102.4" y="57" transform="rotate(-90 102.4 57)">0R</text>
<text x="106" y="57.5" transform="rotate(-90 106 57.5)">R31</text>
<text x="186.1" y="57.5" transform="rotate(-90 186.1 57.5)">R61</text>
<text x="189.5" y="54.9">C63</text>
<text x="190.1" y="58.7">10n 25V 10% X7R</text>
<text x="112.4" y="61.7" transform="rotate(-90 112.4 61.7)">1u 16V 10% X7R</text>
<text x="151.8" y="62.2" transform="rotate(-90 151.8 62.2)">4u7 16V 10% X7S</text>
<text x="167.6" y="63.3" transform="rotate(-90 167.6 63.3)">25K5 1% 0.063W</text>
<text x="182.4" y="62.3" transform="rotate(-90 182.4 62.3)">4K7 1% 0.063W</text>
<text x="270.2" y="63.6">D_TVS_3.3V</text>
<text x="270.3" y="61.3">D16</text>
<text x="73.9" y="86">0u1 10V 10% X7R</text>
<text x="91.4" y="92.1" transform="rotate(-90 91.4 92.1)">C59</text>
<text x="104.1" y="95.6" transform="rotate(-90 104.1 95.6)">R44</text>
<text x="100.5" y="100.4" transform="rotate(-90 100.5 100.4)">27R 1% 0.063W</text>
<text x="257.5" y="98.8">V_FUSED</text>
<text x="260.6" y="96.5">F1</text>
<text x="141.9" y="106.9">C62</text>
<text x="260.6" y="107.9">F2</text>
<text x="43.8" y="111.1" transform="rotate(-90 43.8 111.1)">10n 25V 10% X7R</text>
<text x="48.9" y="111.1" transform="rotate(-90 48.9 111.1)">10u 16V 10% X7R</text>
<text x="116.2" y="111.5" transform="rotate(-90 116.2 111.5)">R53</text>
<text x="121.6" y="113.3">C60</text>
<text x="127.9" y="113.3">C61</text>
<text x="256.9" y="110.3">VB_FUSED</text>
<text x="112.6" y="115.3" transform="rotate(-90 112.6 115.3)">10K 1% 0.1W</text>
<text x="143.5" y="125.7" transform="rotate(-90 143.5 125.7)">4u7 16V 10% X7S</text>
<text x="116.2" y="131.2" transform="rotate(-90 116.2 131.2)">R54</text>
<text x="112.4" y="134.3" transform="rotate(-90 112.4 134.3)">2K2 1% 0.063W</text>
<text x="122.6" y="132.1" transform="rotate(-90 122.6 132.1)">22u 25V 20% X5R</text>
<text x="128.9" y="132.1" transform="rotate(-90 128.9 132.1)">22u 25V 20% X5R</text>
<text x="240.2" y="149.3" transform="rotate(-90 240.2 149.3)">4K7 1% 0.063W</text>
<text x="243.8" y="144.5" transform="rotate(-90 243.8 144.5)">R62</text>
<text x="251" y="148.8" transform="rotate(-90 251 148.8)">10K 1% 0.33W</text>
<text x="254.6" y="144.5" transform="rotate(-90 254.6 144.5)">R35</text>
<text x="265" y="149.3" transform="rotate(-90 265 149.3)">2K2 1% 0.063W</text>
<text x="268.6" y="144.5" transform="rotate(-90 268.6 144.5)">R36</text>
<text x="276.4" y="149.7" transform="rotate(-90 276.4 149.7)">180R 1% 0.063W</text>
<text x="280" y="144.5" transform="rotate(-90 280 144.5)">R63</text>
<text x="239.4" y="154.4" transform="rotate(-90 239.4 154.4)">D9</text>
<text x="245.7" y="152.8" transform="rotate(-90 245.7 152.8)">12V+</text>
<text x="250.2" y="154.9" transform="rotate(-90 250.2 154.9)">D11</text>
<text x="255.3" y="154.8" transform="rotate(-90 255.3 154.8)">V_FUSED</text>
<text x="264.2" y="154.9" transform="rotate(-90 264.2 154.9)">D12</text>
<text x="270.5" y="152.3" transform="rotate(-90 270.5 152.3)">5V+</text>
<text x="275.6" y="154.9" transform="rotate(-90 275.6 154.9)">D17</text>
<text x="280.7" y="155.6" transform="rotate(-90 280.7 155.6)">3.3V+</text>
<text x="31.9" y="166.6">AP7366-W5-7</text>
<text x="36.3" y="163.6">U3</text>
<text x="21.3" y="172.3">C56</text>
<text x="32.6" y="169.8">IN</text>
<text x="32.6" y="172.3">EN</text>
<text x="38.6" y="169.8">OUT</text>
<text x="38.8" y="172.3">ADJ</text>
<text x="38.1" y="176.5" transform="rotate(-90 38.1 176.5)">GND</text>
<text x="49.5" y="179" transform="rotate(-90 49.5 179)">C31</text>
<text x="54.6" y="176.5" transform="rotate(-90 54.6 176.5)">R70</text>
<text x="57.8" y="180.7" transform="rotate(-90 57.8 180.7)">16K 1% 0.063W</text>
<text x="24.1" y="190" transform="rotate(-90 24.1 190)">1u 16V 10% X7R</text>
<text x="45.7" y="190" transform="rotate(-90 45.7 190)">1u 16V 10% X7R</text>
<text x="57.8" y="187.7" transform="rotate(-90 57.8 187.7)">R71</text>
<text x="54" y="193.4" transform="rotate(-90 54 193.4)">5K1 1% 0.063W</text>
</g>
<text font-size="1.8" fill="#840084" x="144.5" y="32.6">NR6028T101M</text>
<text font-size="1.8" fill="#008400" x="42.2" y="93.6">C57 C58</text>
<g font-size="1.7" fill="#840000">
<text x="20.3" y="169.8">5V</text>
<text x="65.3" y="169.8">+3.3V</text>
</g>
<g font-size="1.1" fill="#008484">
<text x="71.8" y="33.6">L2</text>
<text x="141" y="38.1">L3</text>
<text x="148.6" y="38.1">L4</text>
<text x="161.3" y="38.1">L5</text>
<text x="36.2" y="90.8">L7</text>
<text x="108.6" y="101">L8</text>
<text x="134.6" y="101">L9</text>
</g>
<g font-size=".8" fill="#008484">
<text x="69.4" y="31">4.7uH</text>
<text x="140" y="34.8">120R @100mHz</text>
<text x="149.6" y="34.8">100u</text>
<text x="160.3" y="34.8">120R @100mHz</text>
<text x="32.5" y="93.2">100 ohm, 4 A</text>
<text x="106.6" y="103.4">10u</text>
<text x="130.9" y="103.4">100 ohm, 4 A</text>
</g>
<g font-size=".7">
<text x="66" y="31.9">L2in</text>
<text x="146.7" y="35.7">L4_IN</text>
<text x="156.8" y="35.7">12VOUT</text>
<text x="158.1" y="40.8">12V_FB</text>
<text x="82.5" y="87.8">5V_BST</text>
<text x="55.9" y="100.5">5V_VCC</text>
<text x="101.6" y="101.7">5V_VSW</text>
<text x="123.2" y="101.7">5_VOUT</text>
<text x="104.1" y="119.5">5V_FB</text>
</g>
<g font-size=".3">
<text x="97.8" y="32">12VIN</text>
<text x="137.8" y="35.8">12LX</text>
<text x="105.4" y="43.4">12MODE</text>
<text x="109.2" y="45.9">12VCC</text>
</g>
</svg>
